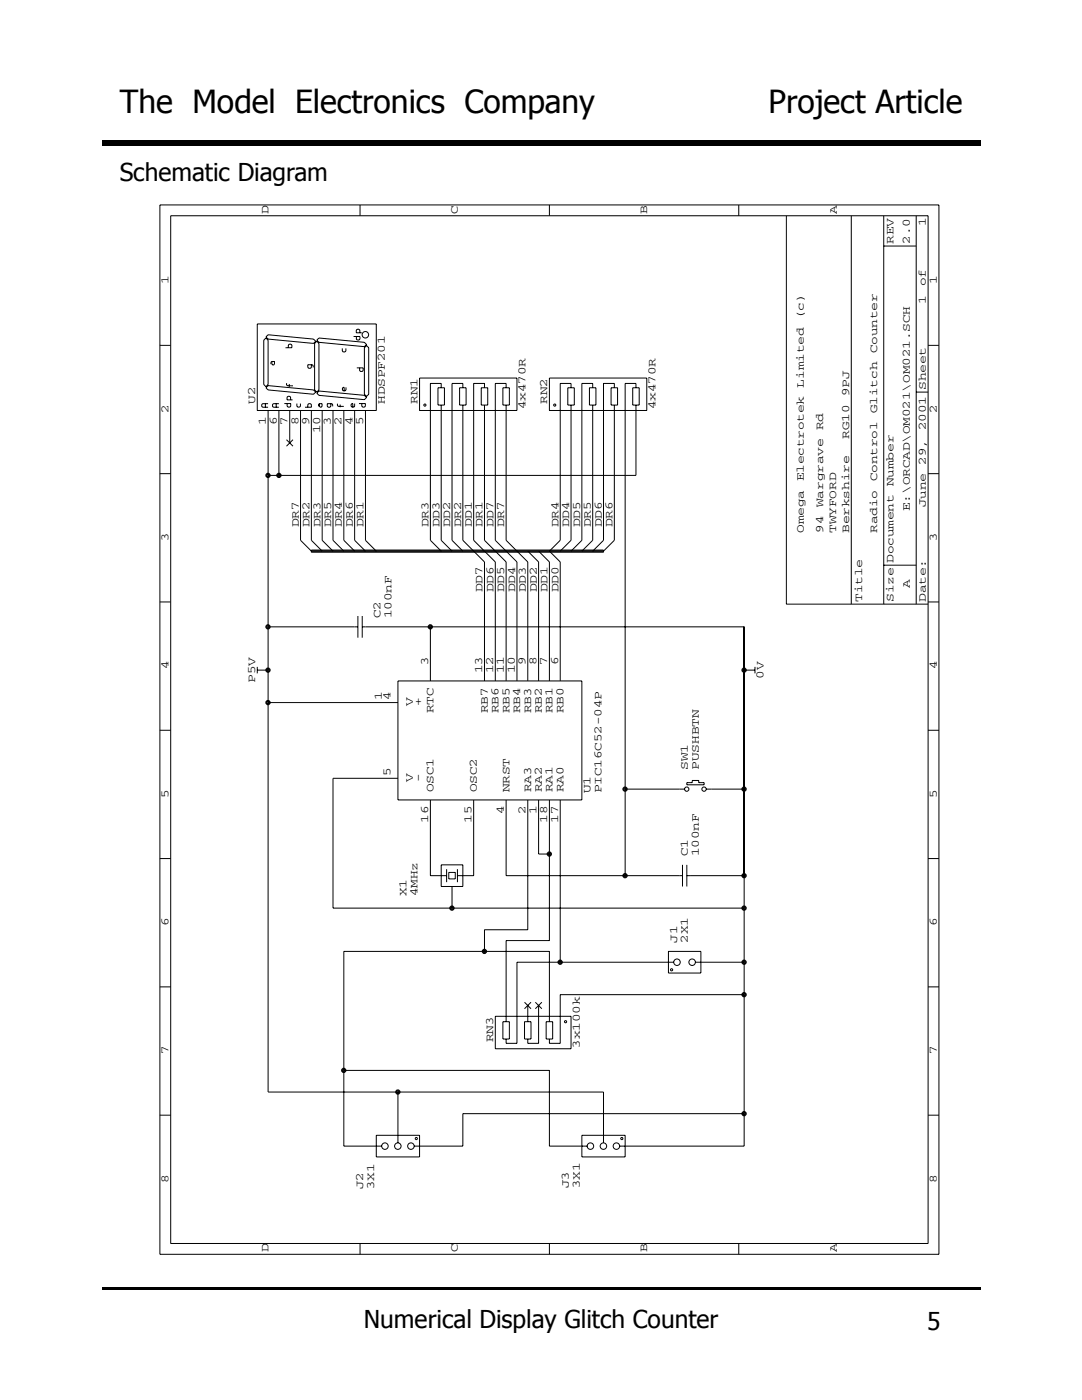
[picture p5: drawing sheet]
<svg xmlns="http://www.w3.org/2000/svg" width="216mm" height="279mm" viewBox="0 0 216 279" stroke-linecap="round" stroke-linejoin="round" font-family="sans-serif">
<path d="M20.3 28h175.4v1h-175.4z" fill="#000"/>
<path d="M179.7 259.4h13.4v9.9h-13.4z" fill="#fff"/>
<path d="M20.3 256.9h175.4v.5h-175.4z" fill="#000"/>
<path d="M22.9 30.1h56.5v9.6h-56.5z" fill="#fff"/>
<g fill="none" stroke="#000" stroke-width=".2">
<path d="M31.9 40.9h155.5v209.4h-155.5zM34.1 43.1h151.1v205.1h-151.1zM71.8 40.9v2.2M109.6 40.9v2.2M147.4 40.9v2.2M156.9 43.1v77.5h28.3M169.9 43.1v77.5M176.3 49.1h6.5M176.3 43.1v77.5M182.8 43.1v77.5M31.9 68.9h2.2M51.3 64.6h23.8v17.3h-23.8z"/>
<path d="M52.6 67.9l.5-.4 .4 .4v8.8l-.4 .5-.5-.5zM53.1 77.4l.4-.4 9.1 .8 .4 .5-.4 .4-9.1-.9zM53.1 67.2l.4-.4 9.1 .9 .4 .4-.4 .4-9.1-.8zM54.2 72.1l-.1 .2v.4M54.2 72.1h.6v.6l-.2 .2-.4-.2zM57 69.4h1.2v-.5l-.1-.2h-.4l-.2 .2v.5M57.2 76.5v.3l.2 .2h1.1M57.7 76.6v.6M58 79.8v-.5l-.2-.2h-.4l-.1 .2v.5h1.1M62.1 72.8v.5l-.1 .2h-.4l-.2-.2v-.5h.9l.2 .2v.3M63.2 68.1l.4 .4v9.3l-.4 .5-.4-.5v-9.3zM63.2 67.9l.4-.4 9.1 .8 .4 .5-.4 .4-9.1-.9z"/>
<path d="M63.6 78l9.1 .9 .4 .4-.4 .5-9.1-.9-.4-.4zM68.3 69.5v.6l.2 .1h.3l.2-.1v-.6M69 77.3v.5l-.1 .2h-.4l-.2-.2v-.3l.4-.2v.7M70.5 67.2h1.3v.5l-.1 .2h-.4l-.2-.2v-.5M71.2 73.4h1.3v.6l-.2 .1h-.4l-.1-.1v-.6M71.8 66.4v-.5l-.2-.2h-.3l-.2 .2v.5h1.1M72.7 69.4l.4-.4 .5 .4v9.3l-.5 .4-.4-.4zM83.7 75.4h19.5v6.5h-19.5zM87.4 77.4h1.3v3.4h-1.3zM88 77.4v-.9h-2.1v31.3l2.1 2.2M91.7 77.4h1.3v3.4h-1.3zM92.4 77.4v-.9h-2.2v31.3l2.2 2.2"/>
<path d="M96 77.4h1.3v3.4h-1.3zM96.7 77.4v-.9h-2.2v31.3l4.3 4.3v23.8M100.3 77.4h1.3v3.4h-1.3zM101 77.4v-.9h-2.2v31.3l4.4 4.3v23.8M109.6 75.4h19.5v6.5h-19.5zM113.3 77.4h1.3v3.4h-1.3zM113.9 77.4v-.9h-2.1v31.3l-2.2 2.2 2.2 2.1v23.8M117.6 77.4h1.3v3.4h-1.3zM118.3 77.4v-.9h-2.2v31.3l-2.2 2.2M121.9 77.4h1.3v3.4h-1.3zM122.6 77.4v-.9h-2.2v31.3l-2.1 2.2M126.3 77.4h1.2v3.4h-1.2z"/>
<path d="M126.9 77.4v-.9h-2.2v98.3M182.8 78.3h2.4M185.2 68.9h2.2M31.9 94.5h2.2M53 80.6v.7M53.5 81.9v136h66.9v10.2M53.5 80.6h-1.1l-.2 .1v.4l.2 .2h1.1M55.1 80.6v.7M55.7 80.6h-1.1l-.2 .1v.4l.2 .2h1.1M55.7 81.9v13M56.7 80.5h1.3v.6l-.2 .2h-.3l-.2-.2v-.6M57.2 87.8l1.3 1.2"/>
<path d="M57.8 81.9v6.5M58.5 87.8l-1.3 1.2M59.2 80.5v.6l.2 .2h.4l.1-.2v-.6M60.9 81.3h1.2v-.6l-.1-.1h-.4l-.2 .1v.6M62.1 81.9v25.9l2.2 2.2M63.7 80.6v.5l.2 .2 .4-.2v-.5h-.6l-.1 .1v.4M64.3 81.9v25.9l2.1 2.2M66 80.6v.5l-.2 .2h-.3l-.2-.2v-.5h.9l.2 .1v.4M66.4 81.9v25.9l2.2 2.2M67.3 80.6v.3l.2 .2h1.1M67.9 80.7v.6M68.6 81.9v25.9l2.2 2.2"/>
<path d="M70.8 80.5v.6l-.2 .2h-.4l-.1-.2v-.4l.3-.2v.8M70.8 81.9v25.9l2.1 2.2M71.6 80.5h1.3v.6l-.2 .2h-.3l-.2-.2v-.6M72.9 81.9v25.9l2.2 2.2M88 80.8v27l2.2 2.2M92.4 80.8v27l4.3 4.3v23.8M96.7 80.8v27l4.3 4.3v23.8M101 80.8v27l4.3 4.3v23.8M113.9 80.8v27l-2.1 2.2M118.3 80.8v27l-2.2 2.2M122.6 80.8v27l-2.2 2.2h-58.3l-2.1-2.2v-25.9M126.9 80.8v14.1h-73.4"/>
<path d="M185.2 94.5h2.2M62.1 109.8h58.3v.4h-58.3zM105.3 110l2.2 2.1v23.8M107.5 110l2.1 2.1v23.8M176.3 112.8h6.5M31.9 120.1h2.2M51.3 133.1v1.3M51.3 133.7h2.2M53.5 125.1h17.9M71.4 122.9v4.4M72.3 125.1h76.2v103.6h-24.8M72.3 122.9v4.4"/>
<path d="M79.4 135.9h36.7v23.7h-36.7zM85.9 125.1v10.8M148.5 133.7h2.1M150.6 133.1v1.3M185.2 120.1h2.2M31.9 145.7h2.2M53.5 140.2h25.9M79.4 155.3h-13v25.9h82.1M85.9 159.6v15.2h3.2M94.5 159.6v15.2h-3.2M101 159.6v15.2h35.2M105.3 159.6v26h-8.6v4.3"/>
<path d="M107.5 159.6v10.8h2.1M109.6 159.6v28.1h-8.6v16.2M111.8 159.6v32.4M124.7 157.5h11.9M137 156.2h1.1v-.4h1.3v.4h1.1v.4h-3.5zM140.9 157.5h7.6M185.2 145.7h2.2M31.9 171.3h2.2M88 172.6h4.4v4.3h-4.4zM89.1 173.5v2.6M89.5 174.1h1.3v1.3h-1.3zM90.2 176.9v4.3"/>
<path d="M91.3 173.5v2.6M136.2 172.6v4.3M137 174.8h11.5M137 172.6v4.3M185.2 171.3h2.2M31.9 197h2.2M133.4 189.9h6.5v4.3h-6.5zM134.5 192h-31.3v16.2h-2.2v-.8M138.8 192h9.7M148.5 198.5h-36.7v9.7h-2.2v-.8M185.2 197h2.2M68.6 213.6h41v15.1h7.6"/>
<path d="M79.4 217.9v10.2M98.8 202.8h15.1v6.5h-15.1zM100.3 203.9h1.3v3.5h-1.3zM104.7 200l1.3 1.3M104.7 203.9h1.3v3.5h-1.3zM105.3 200.7v3.2M106 200l-1.3 1.3M106.8 200l1.3 1.3M107.5 200.7v7.5h-2.2v-.8M108.1 200l-1.3 1.3M109 203.9h1.3v3.5h-1.3zM109.6 203.9v-14h-41v38.8h7.6"/>
<path d="M31.9 222.6h2.2M75.1 226.6h8.6v4.3h-8.6zM116.1 226.6h8.6v4.3h-8.6zM148.5 222.3h-56.1v6.4h-9.8M185.2 222.6h2.2M71.8 248.2v2.1M109.6 248.2v2.1M147.4 248.2v2.1"/>
<circle cx="72.9" cy="66.8" r=".65"/>
<circle cx="53.5" cy="94.9" r=".22"/>
<circle cx="53.5" cy="94.9" r=".43"/>
<circle cx="55.7" cy="94.9" r=".22"/>
<circle cx="55.7" cy="94.9" r=".43"/>
<circle cx="84.8" cy="80.8" r=".22"/>
<circle cx="110.7" cy="80.8" r=".22"/>
<circle cx="53.5" cy="133.7" r=".22"/>
<circle cx="53.5" cy="125.1" r=".22"/>
<circle cx="53.5" cy="125.1" r=".43"/>
<circle cx="53.5" cy="133.7" r=".43"/>
<circle cx="85.9" cy="125.1" r=".43"/>
<circle cx="85.9" cy="125.1" r=".22"/>
<circle cx="148.5" cy="133.7" r=".22"/>
<circle cx="148.5" cy="133.7" r=".43"/>
<circle cx="53.5" cy="140.2" r=".22"/>
<circle cx="53.5" cy="140.2" r=".43"/>
<circle cx="124.7" cy="157.5" r=".22"/>
<circle cx="124.7" cy="157.5" r=".43"/>
<circle cx="137" cy="157.5" r=".43"/>
<circle cx="140.5" cy="157.5" r=".43"/>
<circle cx="148.5" cy="157.5" r=".22"/>
<circle cx="148.5" cy="157.5" r=".43"/>
<circle cx="109.6" cy="170.4" r=".43"/>
<circle cx="109.6" cy="170.4" r=".22"/>
<circle cx="124.7" cy="174.8" r=".22"/>
<circle cx="124.7" cy="174.8" r=".43"/>
<circle cx="148.5" cy="174.8" r=".22"/>
<circle cx="148.5" cy="174.8" r=".43"/>
<circle cx="90.2" cy="181.2" r=".22"/>
<circle cx="90.2" cy="181.2" r=".43"/>
<circle cx="96.7" cy="189.9" r=".43"/>
<circle cx="96.7" cy="189.9" r=".22"/>
<circle cx="111.8" cy="192" r=".43"/>
<circle cx="111.8" cy="192" r=".22"/>
<circle cx="134" cy="193.5" r=".22"/>
<circle cx="135.1" cy="192" r=".65"/>
<circle cx="138.1" cy="192" r=".65"/>
<circle cx="148.5" cy="181.2" r=".22"/>
<circle cx="148.5" cy="198.5" r=".22"/>
<circle cx="148.5" cy="192" r=".22"/>
<circle cx="148.5" cy="181.2" r=".43"/>
<circle cx="148.5" cy="192" r=".43"/>
<circle cx="148.5" cy="198.5" r=".43"/>
<circle cx="68.6" cy="213.6" r=".22"/>
<circle cx="68.6" cy="213.6" r=".43"/>
<circle cx="79.4" cy="217.9" r=".22"/>
<circle cx="79.4" cy="217.9" r=".43"/>
<circle cx="112.8" cy="203.9" r=".22"/>
<circle cx="76.8" cy="228.7" r=".65"/>
<circle cx="79.4" cy="228.7" r=".65"/>
<circle cx="82" cy="228.7" r=".65"/>
<circle cx="83.1" cy="227.2" r=".22"/>
<circle cx="117.8" cy="228.7" r=".65"/>
<circle cx="120.4" cy="228.7" r=".65"/>
<circle cx="123" cy="228.7" r=".65"/>
<circle cx="124.1" cy="227.2" r=".22"/>
<circle cx="148.5" cy="222.3" r=".22"/>
<circle cx="148.5" cy="222.3" r=".43"/>
</g>
<g font-size="6.3">
<text x="23.9" y="22.6">The Model Electronics Company</text>
<text x="153.3" y="22.6">Project Article</text>
</g>
<g font-size="4.9">
<text x="23.9" y="36.1">Schematic Diagram</text>
<text x="72.6" y="265.1">Numerical Display Glitch Counter</text>
<text x="185" y="265.3">5</text>
</g>
<g font-size="2.2">
<text x="53.6" y="42.6" transform="rotate(-90 53.6 42.6)">D</text>
<text x="91.4" y="42.6" transform="rotate(-90 91.4 42.6)">C</text>
<text x="129.2" y="42.6" transform="rotate(-90 129.2 42.6)">B</text>
<text x="166.9" y="42.6" transform="rotate(-90 166.9 42.6)">A</text>
<text x="184.8" y="45.1" transform="rotate(-90 184.8 45.1)">1</text>
<text x="178.3" y="48.7" transform="rotate(-90 178.3 48.7)">REV</text>
<text x="181.5" y="48.7" transform="rotate(-90 181.5 48.7)">2.0</text>
<text x="33.6" y="56.8" transform="rotate(-90 33.6 56.8)">1</text>
<text x="184.8" y="57.1" transform="rotate(-90 184.8 57.1)">of</text>
<text x="186.9" y="56.8" transform="rotate(-90 186.9 56.8)">1</text>
<text x="160.4" y="63.7" transform="rotate(-90 160.4 63.7)">(c)</text>
<text x="184.8" y="60.6" transform="rotate(-90 184.8 60.6)">1</text>
<text x="175" y="70.5" transform="rotate(-90 175 70.5)">Counter</text>
<text x="160.4" y="77.3" transform="rotate(-90 160.4 77.3)">Limited</text>
<text x="184.8" y="77.8" transform="rotate(-90 184.8 77.8)">Sheet</text>
<text x="33.6" y="82.4" transform="rotate(-90 33.6 82.4)">2</text>
<text x="50.9" y="80.6" transform="rotate(-90 50.9 80.6)">U2</text>
<text x="76.8" y="80.6" transform="rotate(-90 76.8 80.6)">HDSPF201</text>
<text x="83.3" y="80.6" transform="rotate(-90 83.3 80.6)">RN1</text>
<text x="104.9" y="81.7" transform="rotate(-90 104.9 81.7)">4x470R</text>
<text x="109.2" y="80.6" transform="rotate(-90 109.2 80.6)">RN2</text>
<text x="130.8" y="81.7" transform="rotate(-90 130.8 81.7)">4x470R</text>
<text x="169.4" y="79.1" transform="rotate(-90 169.4 79.1)">9PJ</text>
<text x="175" y="82.5" transform="rotate(-90 175 82.5)">Glitch</text>
<text x="186.9" y="82.4" transform="rotate(-90 186.9 82.4)">2</text>
<text x="53.1" y="84.8" transform="rotate(-90 53.1 84.8)">1</text>
<text x="55.2" y="84.8" transform="rotate(-90 55.2 84.8)">6</text>
<text x="57.4" y="84.8" transform="rotate(-90 57.4 84.8)">7</text>
<text x="59.5" y="84.8" transform="rotate(-90 59.5 84.8)">8</text>
<text x="61.7" y="84.8" transform="rotate(-90 61.7 84.8)">9</text>
<text x="63.9" y="86.5" transform="rotate(-90 63.9 86.5)">10</text>
<text x="66" y="84.8" transform="rotate(-90 66 84.8)">3</text>
<text x="68.2" y="84.8" transform="rotate(-90 68.2 84.8)">2</text>
<text x="70.3" y="84.8" transform="rotate(-90 70.3 84.8)">4</text>
<text x="72.5" y="84.8" transform="rotate(-90 72.5 84.8)">5</text>
<text x="164.3" y="85.9" transform="rotate(-90 164.3 85.9)">Rd</text>
<text x="169.4" y="87.6" transform="rotate(-90 169.4 87.6)">RG10</text>
<text x="184.8" y="85.9" transform="rotate(-90 184.8 85.9)">2001</text>
<text x="184.8" y="92.7" transform="rotate(-90 184.8 92.7)">29,</text>
<text x="160.4" y="96.1" transform="rotate(-90 160.4 96.1)">Electrotek</text>
<text x="164.3" y="101.2" transform="rotate(-90 164.3 101.2)">Wargrave</text>
<text x="175" y="96.1" transform="rotate(-90 175 96.1)">Control</text>
<text x="178.3" y="97" transform="rotate(-90 178.3 97)">Number</text>
<text x="184.8" y="101.3" transform="rotate(-90 184.8 101.3)">June</text>
<text x="33.6" y="108" transform="rotate(-90 33.6 108)">3</text>
<text x="59.6" y="105.2" transform="rotate(-90 59.6 105.2)">DR7</text>
<text x="61.8" y="105.2" transform="rotate(-90 61.8 105.2)">DR2</text>
<text x="63.9" y="105.2" transform="rotate(-90 63.9 105.2)">DR3</text>
<text x="66.1" y="105.2" transform="rotate(-90 66.1 105.2)">DR5</text>
<text x="68.2" y="105.2" transform="rotate(-90 68.2 105.2)">DR4</text>
<text x="70.4" y="105.2" transform="rotate(-90 70.4 105.2)">DR6</text>
<text x="72.6" y="105.2" transform="rotate(-90 72.6 105.2)">DR1</text>
<text x="85.5" y="105.2" transform="rotate(-90 85.5 105.2)">DR3</text>
<text x="87.7" y="105.2" transform="rotate(-90 87.7 105.2)">DD3</text>
<text x="89.8" y="105.2" transform="rotate(-90 89.8 105.2)">DD2</text>
<text x="92" y="105.2" transform="rotate(-90 92 105.2)">DR2</text>
<text x="94.1" y="105.2" transform="rotate(-90 94.1 105.2)">DD1</text>
<text x="96.3" y="105.2" transform="rotate(-90 96.3 105.2)">DR1</text>
<text x="98.5" y="105.2" transform="rotate(-90 98.5 105.2)">DD7</text>
<text x="100.6" y="105.2" transform="rotate(-90 100.6 105.2)">DR7</text>
<text x="111.4" y="105.2" transform="rotate(-90 111.4 105.2)">DR4</text>
<text x="113.6" y="105.2" transform="rotate(-90 113.6 105.2)">DD4</text>
<text x="115.7" y="105.2" transform="rotate(-90 115.7 105.2)">DD5</text>
<text x="117.9" y="105.2" transform="rotate(-90 117.9 105.2)">DR5</text>
<text x="120.1" y="105.2" transform="rotate(-90 120.1 105.2)">DD6</text>
<text x="122.2" y="105.2" transform="rotate(-90 122.2 105.2)">DR6</text>
<text x="160.4" y="106.3" transform="rotate(-90 160.4 106.3)">Omega</text>
<text x="164.3" y="106.3" transform="rotate(-90 164.3 106.3)">94</text>
<text x="166.8" y="106.3" transform="rotate(-90 166.8 106.3)">TWYFORD</text>
<text x="169.4" y="106.3" transform="rotate(-90 169.4 106.3)">Berkshire</text>
<text x="175" y="106.3" transform="rotate(-90 175 106.3)">Radio</text>
<text x="181.5" y="102" transform="rotate(-90 181.5 102)">E:\ORCAD\OM021\OM021.SCH</text>
<text x="186.9" y="108" transform="rotate(-90 186.9 108)">3</text>
<text x="178.3" y="112.4" transform="rotate(-90 178.3 112.4)">Document</text>
<text x="96.3" y="118.2" transform="rotate(-90 96.3 118.2)">DD7</text>
<text x="98.5" y="118.2" transform="rotate(-90 98.5 118.2)">DD6</text>
<text x="100.6" y="118.2" transform="rotate(-90 100.6 118.2)">DD5</text>
<text x="102.8" y="118.2" transform="rotate(-90 102.8 118.2)">DD4</text>
<text x="104.9" y="118.2" transform="rotate(-90 104.9 118.2)">DD3</text>
<text x="107.1" y="118.2" transform="rotate(-90 107.1 118.2)">DD2</text>
<text x="109.3" y="118.2" transform="rotate(-90 109.3 118.2)">DD1</text>
<text x="111.4" y="118.2" transform="rotate(-90 111.4 118.2)">DD0</text>
<text x="181.5" y="117.3" transform="rotate(-90 181.5 117.3)">A</text>
<text x="75.9" y="123.4" transform="rotate(-90 75.9 123.4)">C2</text>
<text x="78.1" y="123.4" transform="rotate(-90 78.1 123.4)">100nF</text>
<text x="172" y="120.1" transform="rotate(-90 172 120.1)">Title</text>
<text x="178.3" y="120.1" transform="rotate(-90 178.3 120.1)">Size</text>
<text x="184.8" y="120.1" transform="rotate(-90 184.8 120.1)">Date:</text>
<text x="33.6" y="133.6" transform="rotate(-90 33.6 133.6)">4</text>
<text x="50.9" y="136.3" transform="rotate(-90 50.9 136.3)">P5V</text>
<text x="85.4" y="132.7" transform="rotate(-90 85.4 132.7)">3</text>
<text x="96.2" y="134.4" transform="rotate(-90 96.2 134.4)">13</text>
<text x="98.4" y="134.4" transform="rotate(-90 98.4 134.4)">12</text>
<text x="100.6" y="134.4" transform="rotate(-90 100.6 134.4)">11</text>
<text x="102.7" y="134.4" transform="rotate(-90 102.7 134.4)">10</text>
<text x="104.9" y="132.7" transform="rotate(-90 104.9 132.7)">9</text>
<text x="107" y="132.7" transform="rotate(-90 107 132.7)">8</text>
<text x="109.2" y="132.7" transform="rotate(-90 109.2 132.7)">7</text>
<text x="111.4" y="132.7" transform="rotate(-90 111.4 132.7)">6</text>
<text x="152.4" y="135.4" transform="rotate(-90 152.4 135.4)">0V</text>
<text x="186.9" y="133.6" transform="rotate(-90 186.9 133.6)">4</text>
<text x="76.2" y="139.8" transform="rotate(-90 76.2 139.8)">1</text>
<text x="77.9" y="139.8" transform="rotate(-90 77.9 139.8)">4</text>
<text x="82.4" y="140.9" transform="rotate(-90 82.4 140.9)">V</text>
<text x="84.1" y="140.9" transform="rotate(-90 84.1 140.9)">+</text>
<text x="86.5" y="142.3" transform="rotate(-90 86.5 142.3)">RTC</text>
<text x="97.3" y="142.3" transform="rotate(-90 97.3 142.3)">RB7</text>
<text x="99.5" y="142.3" transform="rotate(-90 99.5 142.3)">RB6</text>
<text x="101.6" y="142.3" transform="rotate(-90 101.6 142.3)">RB5</text>
<text x="103.8" y="142.3" transform="rotate(-90 103.8 142.3)">RB4</text>
<text x="106" y="142.3" transform="rotate(-90 106 142.3)">RB3</text>
<text x="108.1" y="142.3" transform="rotate(-90 108.1 142.3)">RB2</text>
<text x="110.3" y="142.3" transform="rotate(-90 110.3 142.3)">RB1</text>
<text x="112.4" y="142.3" transform="rotate(-90 112.4 142.3)">RB0</text>
<text x="77.9" y="154.9" transform="rotate(-90 77.9 154.9)">5</text>
<text x="82.4" y="156" transform="rotate(-90 82.4 156)">V</text>
<text x="84.1" y="156" transform="rotate(-90 84.1 156)">-</text>
<text x="137.3" y="153.6" transform="rotate(-90 137.3 153.6)">SW1</text>
<text x="139.4" y="153.6" transform="rotate(-90 139.4 153.6)">PUSHBTN</text>
<text x="33.6" y="159.2" transform="rotate(-90 33.6 159.2)">5</text>
<text x="86.5" y="158.1" transform="rotate(-90 86.5 158.1)">OSC1</text>
<text x="95.2" y="158.1" transform="rotate(-90 95.2 158.1)">OSC2</text>
<text x="101.6" y="158.1" transform="rotate(-90 101.6 158.1)">NRST</text>
<text x="106" y="158.1" transform="rotate(-90 106 158.1)">RA3</text>
<text x="108.1" y="158.1" transform="rotate(-90 108.1 158.1)">RA2</text>
<text x="110.3" y="158.1" transform="rotate(-90 110.3 158.1)">RA1</text>
<text x="112.4" y="158.1" transform="rotate(-90 112.4 158.1)">RA0</text>
<text x="117.8" y="158.4" transform="rotate(-90 117.8 158.4)">U1</text>
<text x="120" y="158.4" transform="rotate(-90 120 158.4)">PIC16C52-04P</text>
<text x="186.9" y="159.2" transform="rotate(-90 186.9 159.2)">5</text>
<text x="85.4" y="164.2" transform="rotate(-90 85.4 164.2)">16</text>
<text x="94.1" y="164.2" transform="rotate(-90 94.1 164.2)">15</text>
<text x="100.6" y="162.5" transform="rotate(-90 100.6 162.5)">4</text>
<text x="104.9" y="162.5" transform="rotate(-90 104.9 162.5)">2</text>
<text x="107" y="162.5" transform="rotate(-90 107 162.5)">1</text>
<text x="109.2" y="164.2" transform="rotate(-90 109.2 164.2)">18</text>
<text x="111.4" y="164.2" transform="rotate(-90 111.4 164.2)">17</text>
<text x="137.3" y="170.9" transform="rotate(-90 137.3 170.9)">C1</text>
<text x="139.4" y="170.9" transform="rotate(-90 139.4 170.9)">100nF</text>
<text x="81.1" y="178.9" transform="rotate(-90 81.1 178.9)">X1</text>
<text x="83.3" y="178.9" transform="rotate(-90 83.3 178.9)">4MHz</text>
<text x="33.6" y="184.8" transform="rotate(-90 33.6 184.8)">6</text>
<text x="186.9" y="184.8" transform="rotate(-90 186.9 184.8)">6</text>
<text x="135.1" y="188.1" transform="rotate(-90 135.1 188.1)">J1</text>
<text x="137.3" y="188.1" transform="rotate(-90 137.3 188.1)">2X1</text>
<text x="98.4" y="208" transform="rotate(-90 98.4 208)">RN3</text>
<text x="115.7" y="209.1" transform="rotate(-90 115.7 209.1)">3x100k</text>
<text x="33.6" y="210.4" transform="rotate(-90 33.6 210.4)">7</text>
<text x="186.9" y="210.4" transform="rotate(-90 186.9 210.4)">7</text>
<text x="33.6" y="236" transform="rotate(-90 33.6 236)">8</text>
<text x="72.5" y="237.4" transform="rotate(-90 72.5 237.4)">J2</text>
<text x="74.7" y="237.4" transform="rotate(-90 74.7 237.4)">3X1</text>
<text x="113.5" y="237.2" transform="rotate(-90 113.5 237.2)">J3</text>
<text x="115.7" y="237.2" transform="rotate(-90 115.7 237.2)">3X1</text>
<text x="186.9" y="236" transform="rotate(-90 186.9 236)">8</text>
<text x="53.6" y="249.9" transform="rotate(-90 53.6 249.9)">D</text>
<text x="91.4" y="249.9" transform="rotate(-90 91.4 249.9)">C</text>
<text x="129.2" y="249.9" transform="rotate(-90 129.2 249.9)">B</text>
<text x="166.9" y="249.9" transform="rotate(-90 166.9 249.9)">A</text>
</g>
</svg>
